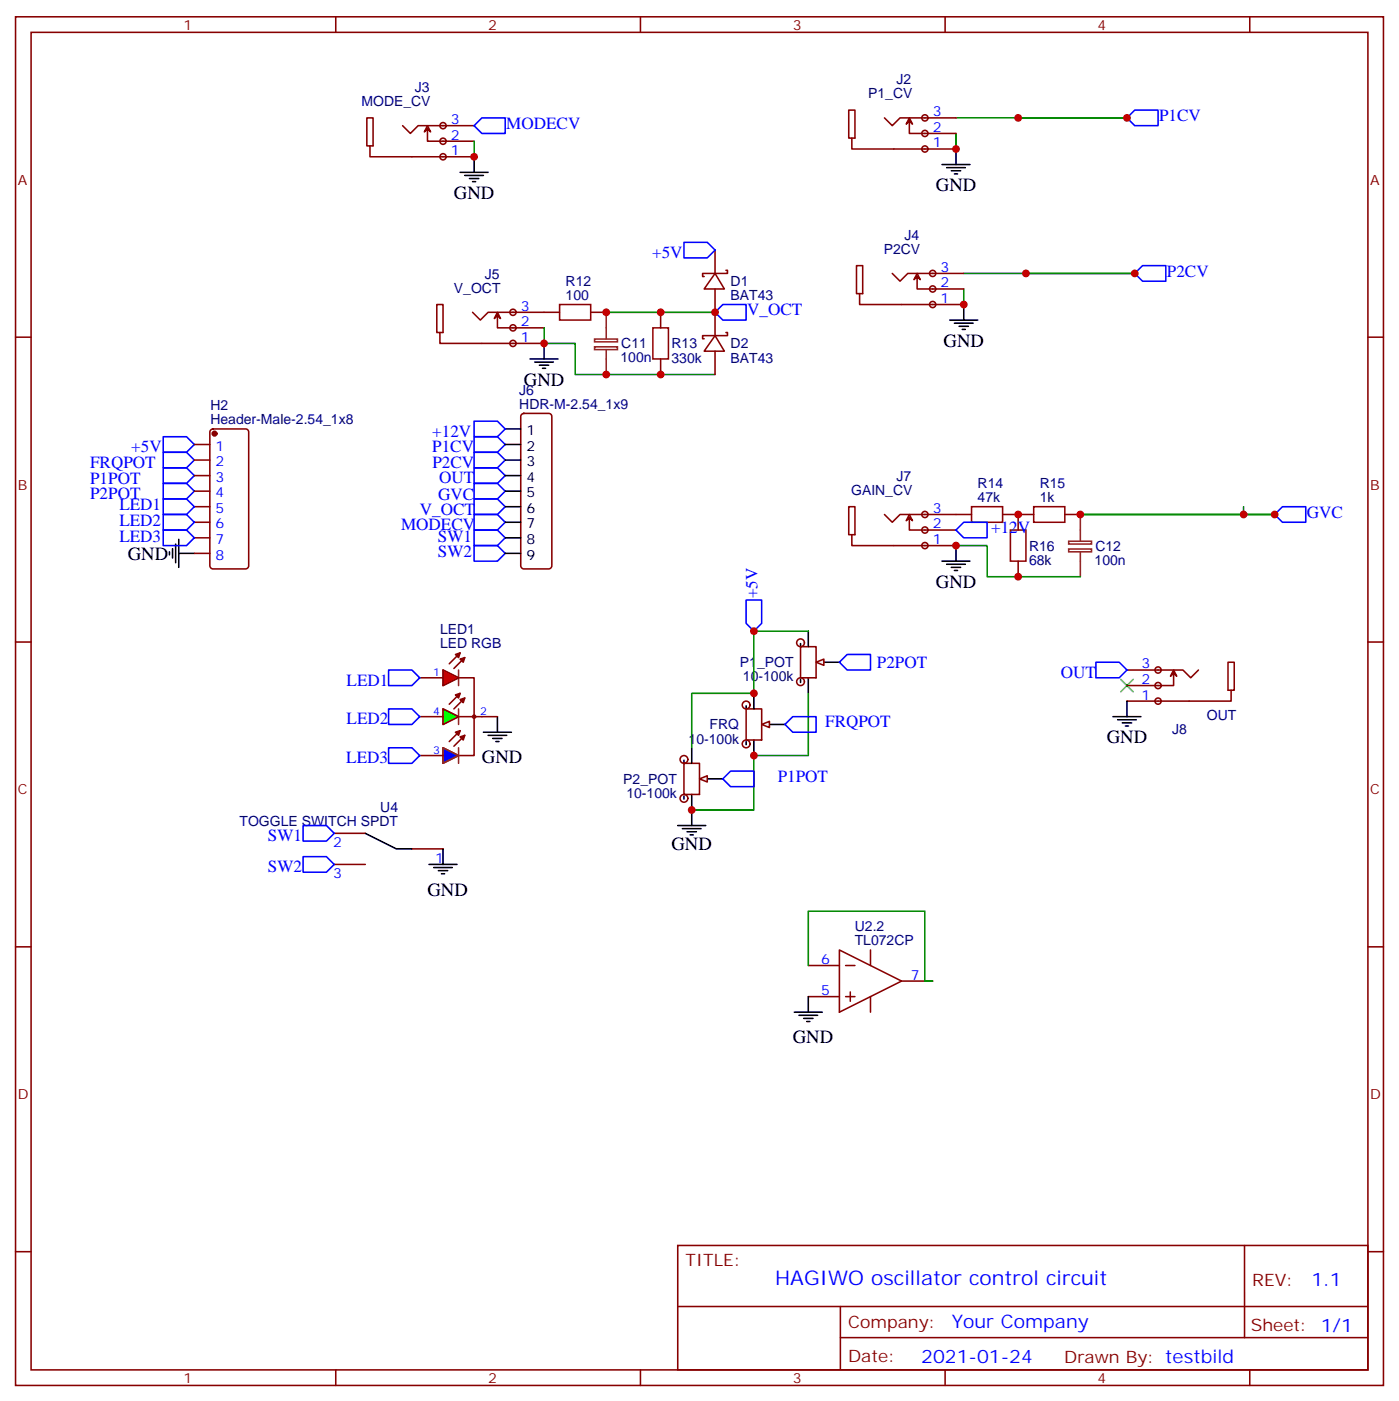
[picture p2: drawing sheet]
<svg xmlns="http://www.w3.org/2000/svg" width="317mm" height="318mm" viewBox="0 0 317 318" stroke-linecap="round" stroke-linejoin="round" font-family="sans-serif">
<g fill="none" stroke="#870000" stroke-width=".35">
<path d="M3.5 3.8h310.5v310.5h-310.5zM7.1 7.3h303.3v303.4h-303.3zM76.2 3.8v3.5M145.3 3.8v3.5M214.5 3.8v3.5M283.6 3.8v3.5M3.5 76.5h3.6M310.4 76.5h3.6M3.5 145.6h3.6M310.4 145.6h3.6M3.5 214.8h3.6M310.4 214.8h3.6"/>
<path d="M3.5 283.9h3.6M153.8 282.5h156.6v28.2h-156.6zM153.8 296.4h156.5M190.7 296.4v14.1M282.4 282.5v20.9M310.4 283.9h3.6M76.2 310.7v3.6M145.3 310.7v3.6M190.7 303.4h119.6M214.5 310.7v3.6M283.6 310.7v3.6"/>
</g>
<g fill="#f0f0f0" stroke="#870000" stroke-width=".35">
<circle cx="100.5" cy="35.6" r=".71"/>
<circle cx="100.5" cy="32" r=".71"/>
<circle cx="100.5" cy="28.5" r=".71"/>
</g>
<path d="M84 33.1h.7v-6.4h-1.4v6.4h.7v2.5h23.6M91.4 28.5l1.7 1.8 1.8-1.8h12.7M97 29.2l.7 .7-.7-1.4-.7 1.4 .7-.7v2.8h10.6M169.3 160.8h3.6v7.1h-3.6z" fill="none" stroke="#870000" stroke-width=".35"/>
<path d="M171.1 157.3v3.5M171.1 167.9v3.5M174.6 164.3h3.6" fill="none" stroke="#000" stroke-width=".35"/>
<path d="M172.9 164.3l1.7-.7v1.4z" fill="#f0f0f0" stroke="#870000" stroke-width=".35"/>
<path d="M104.4 39.1h6.4M105.5 39.8h4.2M107.6 35.6v3.5M213.8 37.3h6.3M214.8 38h4.3M215.9 38.7h2.1M216.6 39.4h.7M217 33.8v3.5M106.5 40.5h2.2M107.2 41.2h.7M169.3 160.1v.7M169.3 168.2v.7" fill="none" stroke="#000" stroke-width=".35"/>
<g fill="none" stroke="#870000" stroke-width=".35">
<circle cx="169.3" cy="159.9" r=".88"/>
<circle cx="169.3" cy="168.7" r=".88"/>
</g>
<path d="M107.6 32v3.6M217 26.7h38.8h-24.7M217 30.3v3.5" fill="none" stroke="#008700" stroke-width=".35"/>
<path d="M107.6 28.5l1.8-1.8h5.3v3.6h-5.3zM255.8 26.7l1.7-1.7h5.3v3.5h-5.3z" fill="none" stroke="#00f" stroke-width=".35"/>
<g fill="#f0f0f0" stroke="#870000" stroke-width=".35">
<circle cx="209.9" cy="33.8" r=".71"/>
<circle cx="209.9" cy="30.3" r=".71"/>
<circle cx="209.9" cy="26.7" r=".71"/>
</g>
<path d="M193.3 31.3h.7v-6.3h-1.4v6.3h.7v2.5h23.7M200.7 26.7l1.8 1.8 1.8-1.8h12.7M206.4 27.4l.7 .8-.7-1.5-.7 1.5 .7-.8v2.9h10.6" fill="none" stroke="#870000" stroke-width=".35"/>
<path d="M259.3 60.3h5.3v3.5h-5.3l-1.8-1.8z" fill="none" stroke="#00f" stroke-width=".35"/>
<path d="M218.7 62h38.8h-24.7M218.7 65.5v3.6" fill="none" stroke="#008700" stroke-width=".35"/>
<path d="M215.5 72.6h6.4M216.6 73.3h4.2M217.7 74h2.1M218.4 74.7h.7M218.7 69.1v3.5" fill="none" stroke="#000" stroke-width=".35"/>
<g fill="#f0f0f0" stroke="#870000" stroke-width=".35">
<circle cx="211.7" cy="69.1" r=".71"/>
<circle cx="211.7" cy="65.5" r=".71"/>
<circle cx="211.7" cy="62" r=".71"/>
</g>
<path d="M195.1 66.6h.7v-6.3h-1.4v6.3h.7v2.5h23.6M202.5 62l1.8 1.8 1.7-1.8h12.7M208.1 62.7l.7 .7-.7-1.4-.7 1.4 .7-.7v2.8h10.6" fill="none" stroke="#870000" stroke-width=".35"/>
<g fill="#f0f0f0" stroke="#870000" stroke-width=".35">
<circle cx="116.4" cy="77.9" r=".71"/>
<circle cx="116.4" cy="74.4" r=".71"/>
<circle cx="116.4" cy="70.8" r=".71"/>
</g>
<g fill="none" stroke="#870000" stroke-width=".35">
<path d="M162.3 56.7v5.3M99.8 75.4h.7v-6.3h-1.4v6.3h.7v2.5h23.7M107.2 70.8l1.8 1.8 1.8-1.8h16.2M112.9 71.5l.7 .7-.7-1.4-.7 1.4 .7-.7v2.9h10.6M134.1 70.8h3.5M149.9 70.8v3.6M162.3 62l2.1 3.5h-4.6zM162.3 76.1l2.1 3.6h-4.6zM162.3 65.5v10.6M162.3 79.7v5.2M164.7 61.3h.4v.7h-5.6v.7h.3M164.7 75.4h.4v.7h-5.6v.7h.3"/>
<path d="M149.9 81.4v3.5"/>
</g>
<path d="M127 69.1h7.1v3.5h-7.1zM148.2 74.4h3.5v7h-3.5z" fill="none" stroke="#a10000" stroke-width=".35"/>
<path d="M123.5 77.9v3.5M120.3 81.4h6.3M121.4 82.1h4.2M122.4 82.8h2.1M123.1 83.5h.7" fill="none" stroke="#000" stroke-width=".35"/>
<path d="M134.9 76.9h5.2v.6h-5.2zM134.9 78.7h5.2v.6h-5.2zM137.6 70.8v6M137.6 79.3v5.6" fill="none" stroke="#8c2424" stroke-width=".35"/>
<path d="M123.5 77.9h7v7h31.8M137.6 70.8h24.7" fill="none" stroke="#008700" stroke-width=".35"/>
<path d="M155.2 55h5.3l1.8 1.7-1.8 1.8h-5.3zM162.3 70.8l1.7-1.7h5.3v3.5h-5.3z" fill="none" stroke="#00f" stroke-width=".35"/>
<g fill="#f0f0f0" stroke="#870000" stroke-width=".35">
<circle cx="209.9" cy="123.8" r=".71"/>
<circle cx="209.9" cy="120.2" r=".71"/>
<circle cx="209.9" cy="116.7" r=".71"/>
</g>
<g fill="none" stroke="#870000" stroke-width=".35">
<path d="M200.7 116.7l1.8 1.8 1.8-1.8h16.2M206.4 117.4l.7 .7-.7-1.4-.7 1.4 .7-.7v2.8h10.6M227.5 116.7h7.1M231.1 116.7v3.5M241.7 116.7h3.5M193.3 121.3h.7v-6.4h-1.4v6.4h.7v2.5h23.7M231.1 127.3v3.5M155.2 173.1h3.5v7.1h-3.5zM75.8 189h7.1M75.8 196.1h7.1M93.5 192.5h7M183.4 219h7.1"/>
<path d="M190.5 215.5l14.1 7-14.1 7.1zM191.9 219h2.1M197.6 215.5v3.5M183.4 226.1h7.1M191.9 226.1h2.1M193 225v2.1M197.6 226.1v3.5M204.6 222.5h7.1"/>
</g>
<path d="M220.5 114.9h7v3.6h-7zM234.6 114.9h7.1v3.6h-7.1zM229.3 120.2h3.5v7.1h-3.5z" fill="none" stroke="#a10000" stroke-width=".35"/>
<g fill="none" stroke="#000" stroke-width=".35">
<path d="M213.8 127.3h6.3M214.8 128h4.3M215.9 128.7h2.1M216.6 129.4h.7M217 123.8v3.5M109.7 166.1h6.4M110.8 166.8h4.2M111.8 167.5h2.1M112.5 168.2h.7M112.9 162.6v3.5M157 169.6v3.5M160.5 176.7h3.5"/>
<path d="M82.9 189l7.1 3.5h3.5M97.4 196.1h6.3M98.4 196.8h4.3M99.5 197.5h2.1M100.2 198.2h.7M100.5 192.5v3.6M157 180.2v3.5M180.3 229.6h6.3M181.3 230.3h4.3M182.4 231h2.1M183.1 231.7h.7M183.4 226.1v3.5"/>
</g>
<path d="M245.2 116.7v6M242.5 122.8h5.2v.6h-5.2zM242.5 124.5h5.2v.7h-5.2zM245.2 125.2v5.6" fill="none" stroke="#8c2424" stroke-width=".35"/>
<path d="M282.2 114.9v1.8h7.1h-44.1M217 123.8h7v7h21.2M183.4 219v-12.3h26.5v15.8h1.8" fill="none" stroke="#008700" stroke-width=".35"/>
<path d="M289.3 116.7l1.7-1.8h5.3v3.6h-5.3z" fill="none" stroke="#00f" stroke-width=".35"/>
<path d="M158.7 176.7l1.8-.7v1.4z" fill="#f0f0f0" stroke="#870000" stroke-width=".35"/>
<path d="M183.4 143.2v3.5M183.4 153.7v3.6M187 150.2h3.5M155.2 172.4v.7M155.2 180.6v.7" fill="none" stroke="#000" stroke-width=".35"/>
<g fill="none" stroke="#870000" stroke-width=".35">
<path d="M181.7 146.7h3.5v7h-3.5z"/>
<circle cx="155.2" cy="172.3" r=".88"/>
<circle cx="155.2" cy="181.1" r=".88"/>
</g>
<path d="M185.2 150.2l1.8-.7v1.4z" fill="#f0f0f0" stroke="#870000" stroke-width=".35"/>
<path d="M181.7 146v.7M181.7 154.1v.7M153.8 187.3h6.4M154.9 188h4.2M155.9 188.7h2.1M156.6 189.4h.7M157 183.7v3.6" fill="none" stroke="#000" stroke-width=".35"/>
<g fill="none" stroke="#870000" stroke-width=".35">
<circle cx="181.7" cy="154.6" r=".88"/>
<circle cx="181.7" cy="145.8" r=".88"/>
</g>
<path d="M183.4 143.2h-12.3v14.1h-14.1v12.3M183.4 157.3v14.1h-12.3v12.3h-14.1" fill="none" stroke="#008700" stroke-width=".35"/>
<path d="M169.3 136.1h3.6v5.3l-1.8 1.8-1.8-1.8z" fill="none" stroke="#00f" stroke-width=".35"/>
<path d="M254.4 154.1l2.8 2.8M257.2 154.1l-2.8 2.8" fill="none" stroke="#3c3" stroke-width=".35"/>
<path d="M100.5 169.6l3.6 1.8-3.6 1.7z" fill="#00f" stroke="#870000" stroke-width=".35"/>
<path d="M104.1 153.7h3.5v17.7h-3.5M104.1 162.6h5.3" fill="none" stroke="#870000" stroke-width=".35"/>
<path d="M100.5 152l3.6 1.7-3.6 1.8zM104.1 152v3.5M100.5 160.8l3.6 1.8-3.6 1.7zM100.5 169.6l3.6 1.8-3.6 1.7zM104.1 160.8v3.5M104.1 169.6v3.5" fill="none" stroke="#8c2424" stroke-width=".35"/>
<path d="M100.5 160.8l3.6 1.8-3.6 1.7z" fill="#0f0" stroke="#870000" stroke-width=".35"/>
<path d="M100.5 152l3.6 1.7-3.6 1.8z" fill="#f00" stroke="#870000" stroke-width=".35"/>
<g fill="#870000" stroke="#870000" stroke-width=".35">
<path d="M104.4 167.1l1.1-.3-.4 1.1z"/>
<path d="M103.4 166.1l1-.4-.3 1.1z"/>
<path d="M104.4 158.7l1.1-.4-.4 1.1z"/>
<path d="M103.4 157.6l1-.3-.3 1z"/>
<path d="M104.4 149.5l1.1-.3-.4 1z"/>
<path d="M103.4 148.4l1-.3-.3 1.1z"/>
</g>
<path d="M95.2 153.7h5.3M104.4 157.3l-2.4 2.4M104.4 148.1l-2.4 2.5M105.5 158.3l-2.5 2.5M105.5 149.2l-2.5 2.4M95.2 162.6h5.3M95.2 171.4h5.3M104.4 165.7l-2.4 2.5M105.5 166.8l-2.5 2.5M109.4 162.6h3.5" fill="none" stroke="#870000" stroke-width=".35"/>
<circle cx="107.6" cy="162.6" r=".35" fill="none" stroke="#900" stroke-width=".35"/>
<path d="M88.2 152h5.3l1.7 1.7-1.7 1.8h-5.3zM190.5 150.2l1.8-1.8h5.3v3.6h-5.3zM88.2 160.8h5.3l1.7 1.8-1.7 1.7h-5.3zM88.2 169.6h5.3l1.7 1.8-1.7 1.7h-5.3zM164 176.7l1.8-1.8h5.3v3.5h-5.3zM178.2 164.3l1.7-1.7h5.3v3.5h-5.3zM68.8 187.3h5.3l1.7 1.7-1.7 1.8h-5.3zM68.8 194.3h5.3l1.7 1.8-1.7 1.7h-5.3z" fill="none" stroke="#00f" stroke-width=".35"/>
<g fill="#f0f0f0" stroke="#870000" stroke-width=".35">
<circle cx="262.8" cy="159" r=".71"/>
<circle cx="262.8" cy="155.5" r=".71"/>
<circle cx="262.8" cy="152" r=".71"/>
</g>
<g fill="none" stroke="#870000" stroke-width=".35">
<path d="M47.9 97.5l.4-.2h7.4a.71 .71 0 0 1 .7 .7v30.3a.76 .76 0 0 1-.7 .7h-7.4a.76 .76 0 0 1-.7-.7v-30.3zM118.4 94l.5-.2h5.6a.71 .71 0 0 1 .7 .7v33.8a.76 .76 0 0 1-.7 .7h-5.6a.76 .76 0 0 1-.7-.7v-33.8zM44.1 100.8h3.5M44.1 104.4h3.5M44.1 107.9h3.5M44.1 111.4h3.5M44.1 114.9h3.5M44.1 118.5h3.5M44.1 122h3.5M44.1 125.5h3.5M255.8 152h12.7l1.7 1.7 1.8-1.7M266.3 152.7l-.7 .7 .7-1.4 .8 1.4-.8-.7v2.8h-10.5"/>
<path d="M279.4 156.6h-.7v-6.4h1.4v6.4h-.7v2.4h-23.6"/>
</g>
<g fill="none" stroke="#000" stroke-width=".35">
<path d="M114.7 97.3h3.5M114.7 100.8h3.5M114.7 104.4h3.5M114.7 107.9h3.5M114.7 111.4h3.5M114.7 114.9h3.5M114.7 118.5h3.5M38.5 125.2v.7M39.2 124.5v2.1M39.9 123.4v4.2M40.6 125.5h3.5M40.6 122.3v6.4"/>
<path d="M114.7 125.5h3.5M114.7 122h3.5M255.8 159v3.6M252.6 162.6h6.3M253.6 163.3h4.3M254.7 164h2.1M255.4 164.7h.7"/>
</g>
<g fill="none" stroke="#00f" stroke-width=".35">
<path d="M37 99.1h5.3l1.8 1.7-1.8 1.8h-5.3zM107.6 99.1h5.3l1.8 1.7-1.8 1.8h-5.3zM107.6 95.5h5.3l1.8 1.8-1.8 1.8h-5.3zM37 109.6h5.3l1.8 1.8-1.8 1.8h-5.3zM37 106.1h5.3l1.8 1.8-1.8 1.7h-5.3zM37 102.6h5.3l1.8 1.8-1.8 1.7h-5.3zM37 113.2h5.3l1.8 1.7-1.8 1.8h-5.3zM37 116.7h5.3l1.8 1.8-1.8 1.7h-5.3zM107.6 116.7h5.3l1.8 1.8-1.8 1.7h-5.3zM107.6 113.2h5.3l1.8 1.7-1.8 1.8h-5.3zM107.6 109.6h5.3l1.8 1.8-1.8 1.8h-5.3zM107.6 106.1h5.3l1.8 1.8-1.8 1.7h-5.3z"/>
<path d="M107.6 102.6h5.3l1.8 1.8-1.8 1.7h-5.3zM37 120.2h5.3l1.8 1.8-1.8 1.8h-5.3zM107.6 123.8h5.3l1.8 1.7-1.8 1.8h-5.3zM107.6 120.2h5.3l1.8 1.8-1.8 1.8h-5.3zM217 120.2l1.7-1.7h5.3v3.5h-5.3zM248.7 150.2h5.3l1.8 1.8-1.8 1.7h-5.3z"/>
</g>
<circle cx="48.7" cy="98.4" r=".53" fill="#870000" stroke="#870000" stroke-width=".35"/>
<path d="M123.5 74.4v3.5" fill="none" stroke="#008700" stroke-width=".35"/>
<g fill="#c00">
<circle cx="107.6" cy="35.6" r=".88"/>
<circle cx="255.8" cy="26.7" r=".88"/>
<circle cx="217" cy="33.8" r=".88"/>
<circle cx="257.5" cy="62" r=".88"/>
<circle cx="218.7" cy="69.1" r=".88"/>
<circle cx="123.5" cy="77.9" r=".88"/>
<circle cx="137.6" cy="70.8" r=".88"/>
<circle cx="162.3" cy="70.8" r=".88"/>
<circle cx="137.6" cy="84.9" r=".88"/>
<circle cx="149.9" cy="84.9" r=".88"/>
<circle cx="149.9" cy="70.8" r=".88"/>
<circle cx="217" cy="123.8" r=".88"/>
<circle cx="282.2" cy="116.7" r=".88"/>
<circle cx="231.1" cy="116.7" r=".88"/>
<circle cx="231.1" cy="130.8" r=".88"/>
<circle cx="245.2" cy="116.7" r=".88"/>
<circle cx="289.3" cy="116.7" r=".88"/>
<circle cx="171.1" cy="157.3" r=".88"/>
<circle cx="171.1" cy="171.4" r=".88"/>
<circle cx="171.1" cy="143.2" r=".88"/>
<circle cx="157" cy="183.7" r=".88"/>
<circle cx="232.8" cy="62" r=".88"/>
<circle cx="231.1" cy="26.7" r=".88"/>
</g>
<text font-size="4.6" fill="#00f" x="175.9" y="291.5">HAGIWO oscillator control circuit</text>
<g font-size="4.2">
<text x="103" y="45.2">GND</text>
<text x="212.4" y="43.4">GND</text>
<text x="214.2" y="78.7">GND</text>
<text x="118.9" y="87.5">GND</text>
<text x="29" y="126.9">GND</text>
<text x="212.4" y="133.3">GND</text>
<text x="109.4" y="173.1">GND</text>
<text x="251.2" y="168.6">GND</text>
<text x="152.4" y="192.9">GND</text>
<text x="97" y="203.1">GND</text>
<text x="179.9" y="236.6">GND</text>
</g>
<g font-size="4.2" fill="#00f">
<text x="297.6" y="291.8">1.1</text>
<text x="216" y="301.3">Your Company</text>
<text x="209.1" y="309.1">2021-01-24</text>
</g>
<g font-size="3.9" fill="#00f">
<text x="114.9" y="29.2">MODECV</text>
<text x="263.1" y="27.4">P1CV</text>
<text x="148" y="58.5">+5V</text>
<text x="264.8" y="62.7">P2CV</text>
<text x="169.6" y="71.5">V_OCT</text>
<text x="98.1" y="99.1">+12V</text>
<text x="20.5" y="106.2">FRQPOT</text>
<text x="29.8" y="102.6">+5V</text>
<text x="98.1" y="102.6">P1CV</text>
<text x="98.1" y="106.3">P2CV</text>
<text x="20.5" y="113.2">P2POT</text>
<text x="20.5" y="109.7">P1POT</text>
<text x="99.4" y="113.3">GVC</text>
<text x="99.6" y="109.6">OUT</text>
<text x="27.1" y="115.8">LED1</text>
<text x="27.1" y="119.3">LED2</text>
<text x="95.3" y="116.8">V_OCT</text>
<text x="296.6" y="117.4">GVC</text>
<text x="27.1" y="122.8">LED3</text>
<text x="91" y="120.3">MODECV</text>
<text x="99.4" y="122.8">SW1</text>
<text x="224.9" y="121">+12V</text>
<text x="99.4" y="126.4">SW2</text>
<text x="171.9" y="135.7" transform="rotate(-90 171.9 135.7)">+5V</text>
<text x="78.7" y="155.5">LED1</text>
<text x="199" y="151.5">P2POT</text>
<text x="240.7" y="153.7">OUT</text>
<text x="78.7" y="164.3">LED2</text>
<text x="187.3" y="165">FRQPOT</text>
<text x="78.6" y="173.1">LED3</text>
<text x="176.5" y="177.4">P1POT</text>
<text x="60.8" y="190.8">SW1</text>
<text x="60.8" y="197.8">SW2</text>
</g>
<g font-size="3.9" fill="#800">
<text x="155.6" y="287.1">TITLE:</text>
<text x="284.2" y="291.8">REV:</text>
<text x="192.5" y="301.3">Company:</text>
<text x="283.9" y="301.9">Sheet: 1/1</text>
<text x="192.5" y="309">Date:</text>
<text x="241.5" y="309.1">Drawn By: testbild</text>
</g>
<g font-size="3.2" fill="#800">
<text x="41.6" y="6.8">1</text>
<text x="110.8" y="6.8">2</text>
<text x="179.9" y="6.8">3</text>
<text x="249.1" y="6.8">4</text>
<text x="4.1" y="41.9">A</text>
<text x="311" y="41.9">A</text>
<text x="4.1" y="111.1">B</text>
<text x="311" y="111.1">B</text>
<text x="4.1" y="180.2">C</text>
<text x="311" y="180.2">C</text>
<text x="4.1" y="249.3">D</text>
<text x="311" y="249.3">D</text>
<text x="41.6" y="313.7">1</text>
<text x="110.8" y="313.7">2</text>
<text x="179.9" y="313.7">3</text>
<text x="249.1" y="313.7">4</text>
</g>
<g font-size="3.2" fill="#000080">
<text x="94.1" y="20.8">J3</text>
<text x="197" y="22.3">P1_CV</text>
<text x="203.5" y="19.1">J2</text>
<text x="82" y="24.1">MODE_CV</text>
<text x="200.6" y="57.6">P2CV</text>
<text x="205.3" y="54.4">J4</text>
<text x="110" y="63.2">J5</text>
<text x="128.4" y="64.8">R12</text>
<text x="165.8" y="64.9">D1</text>
<text x="103" y="66.4">V_OCT</text>
<text x="128.4" y="68">100</text>
<text x="165.8" y="68.1">BAT43</text>
<text x="140.8" y="82.2">100n</text>
<text x="141" y="79">C11</text>
<text x="152.4" y="82.3">330k</text>
<text x="152.4" y="79">R13</text>
<text x="165.8" y="82.3">BAT43</text>
<text x="165.8" y="79">D2</text>
<text x="117.9" y="89.5">J6</text>
<text x="47.8" y="93.1">H2</text>
<text x="117.9" y="92.7">HDR-M-2.54_1x9</text>
<text x="47.8" y="96.2">Header-Male-2.54_1x8</text>
<text x="193.2" y="112.3">GAIN_CV</text>
<text x="203.5" y="109">J7</text>
<text x="221.9" y="113.9">47k</text>
<text x="221.9" y="110.7">R14</text>
<text x="236" y="113.9">1k</text>
<text x="236" y="110.7">R15</text>
<text x="233.5" y="124.9">R16</text>
<text x="248.6" y="124.9">C12</text>
<text x="233.5" y="128.1">68k</text>
<text x="248.4" y="128.1">100n</text>
<text x="99.9" y="143.8">LED1</text>
<text x="99.9" y="147">LED RGB</text>
<text x="167.9" y="151.4">P1_POT</text>
<text x="168.6" y="154.6">10-100k</text>
<text x="161" y="165.5">FRQ</text>
<text x="266" y="166.4">J8</text>
<text x="273.9" y="163.3">OUT</text>
<text x="156.3" y="168.7">10-100k</text>
<text x="141.5" y="177.8">P2_POT</text>
<text x="86.3" y="184.1">U4</text>
<text x="142.2" y="181">10-100k</text>
<text x="54.4" y="187.3">TOGGLE SWITCH SPDT</text>
<text x="194" y="214.4">TL072CP</text>
<text x="194" y="211.2">U2.2</text>
</g>
<g font-size="3.2" fill="#00f">
<text x="102.3" y="28.2">3</text>
<text x="211.7" y="29.9">2</text>
<text x="211.7" y="26.4">3</text>
<text x="102.3" y="35.2">1</text>
<text x="102.3" y="31.7">2</text>
<text x="211.7" y="33.4">1</text>
<text x="213.4" y="65.2">2</text>
<text x="213.4" y="61.7">3</text>
<text x="118.2" y="70.5">3</text>
<text x="213.4" y="68.7">1</text>
<text x="118.2" y="77.5">1</text>
<text x="118.2" y="74">2</text>
<text x="48.9" y="102.2">1</text>
<text x="48.9" y="105.8">2</text>
<text x="48.9" y="109.3">3</text>
<text x="48.9" y="112.8">4</text>
<text x="48.9" y="116.3">5</text>
<text x="48.9" y="119.9">6</text>
<text x="211.7" y="119.9">2</text>
<text x="211.7" y="116.3">3</text>
<text x="48.9" y="123.4">7</text>
<text x="211.7" y="123.4">1</text>
<text x="48.9" y="126.9">8</text>
<text x="259" y="155.2">2</text>
<text x="259" y="151.6">3</text>
<text x="259" y="158.7">1</text>
<text x="75.6" y="192.2">2</text>
<text x="98.8" y="195.7">1</text>
<text x="75.6" y="199.2">3</text>
<text x="186.4" y="218.7">6</text>
<text x="186.4" y="225.7">5</text>
<text x="206.7" y="222.2">7</text>
</g>
<g font-size="3.2">
<text x="119.5" y="98.7">1</text>
<text x="119.5" y="102.2">2</text>
<text x="119.5" y="105.8">3</text>
<text x="119.5" y="109.3">4</text>
<text x="119.5" y="112.8">5</text>
<text x="119.5" y="116.3">6</text>
<text x="119.5" y="119.9">7</text>
<text x="119.5" y="123.4">8</text>
<text x="119.5" y="126.9">9</text>
</g>
<g font-size="2.5" fill="#00f">
<text x="98.3" y="153.4">1</text>
<text x="98.3" y="162.2">4</text>
<text x="109" y="162.2">2</text>
<text x="98.3" y="171">3</text>
</g>
</svg>
